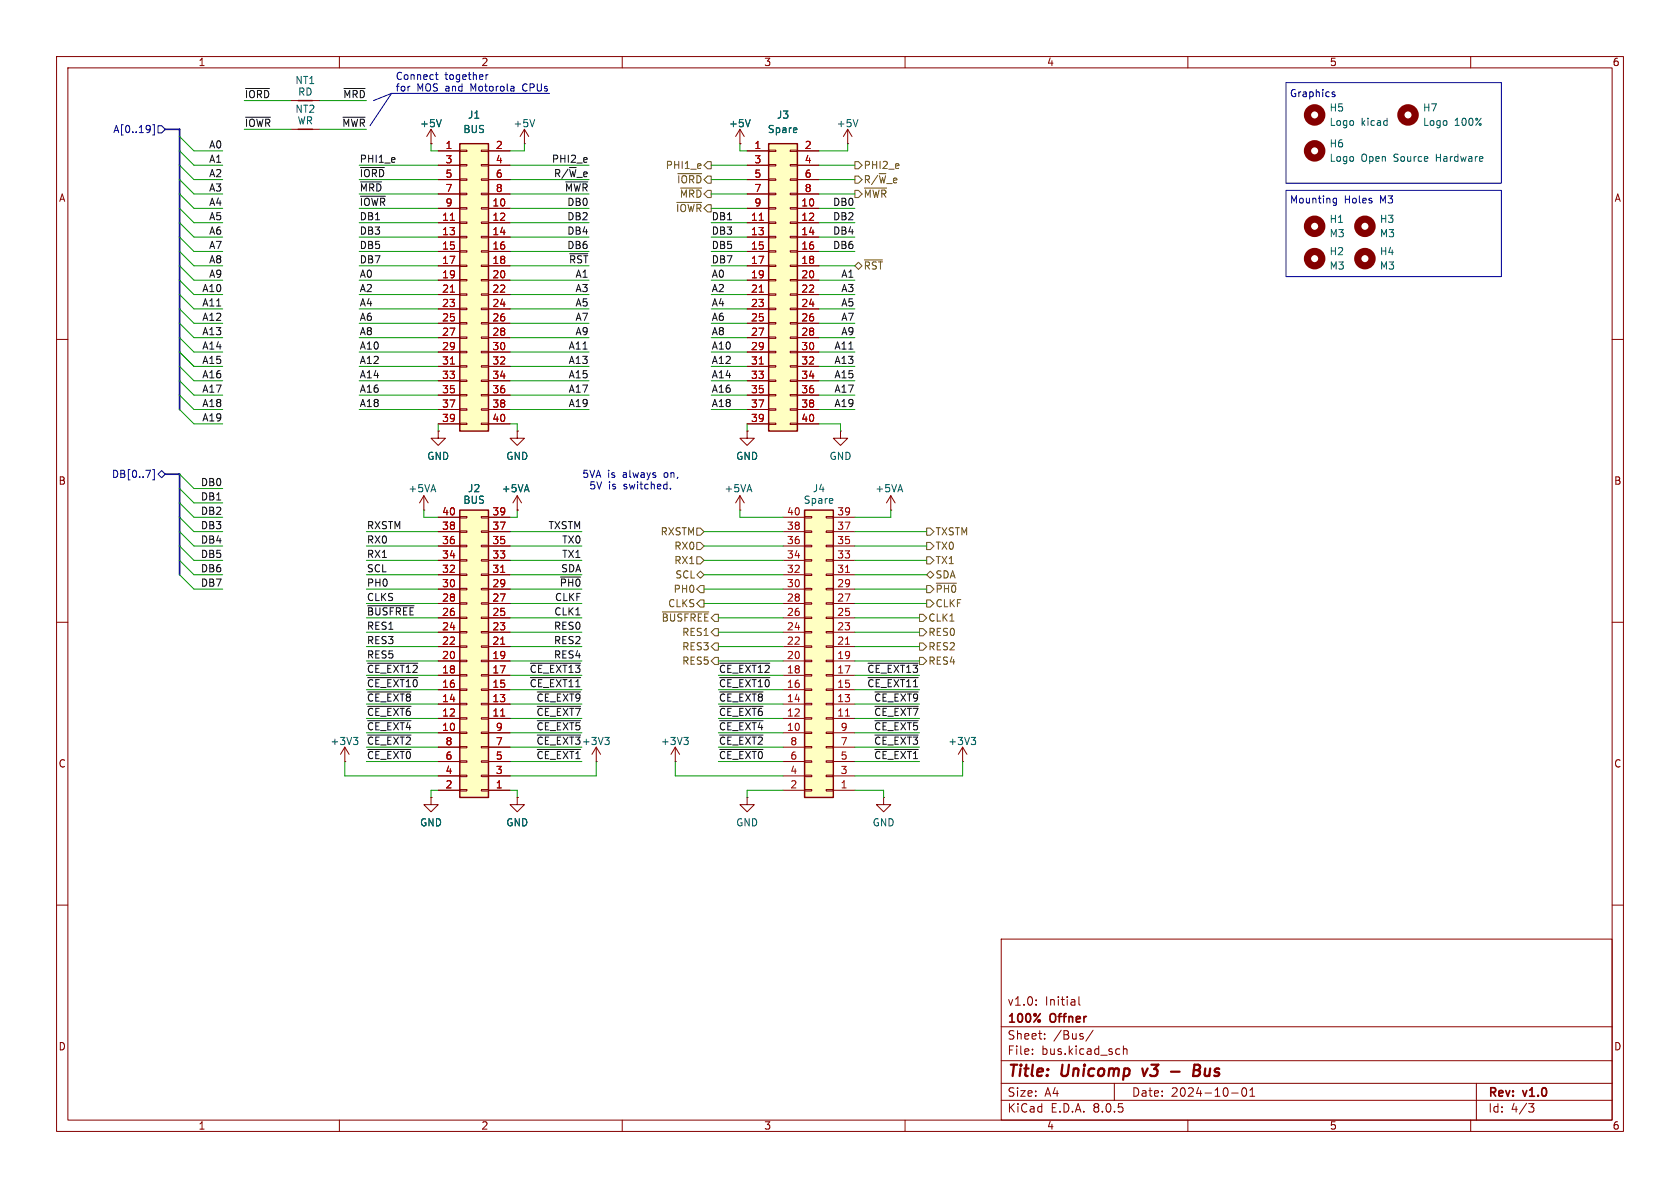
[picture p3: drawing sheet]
<svg xmlns="http://www.w3.org/2000/svg" width="297mm" height="210mm" viewBox="0 0 297 210" stroke-linecap="round" stroke-linejoin="round" font-family="sans-serif">
<g fill="none" stroke="#840000" stroke-width=".18">
<path d="M10 10h277v190h-277zM12 12h273v186h-273zM60 10v2M110 10v2M160 10v2M210 10v2M260 10v2M76.2 25.4h.1M76.2 22.9l-.8 1.2M76.2 22.9v2.5M76.2 22.9l.8 1.2M92.7 25.4h.1"/>
<path d="M92.7 22.9l.8 1.2M92.7 22.9v2.5M92.7 22.9l-.8 1.2M149.9 25.4h.1M149.9 22.9l.7 1.2M149.9 22.9v2.5M149.9 22.9l-.8 1.2M10 60h2M285 60h2M10 110h2M285 110h2M119.4 134.6h.1"/>
<path d="M119.4 132.1l-.8 1.3M119.4 132.1v2.5M119.4 132.1l.7 1.3M10 160h2M76.2 141v1.2h1.3l-1.3 1.3-1.3-1.3h1.3M76.2 141h.1M91.4 141v1.2h1.3l-1.3 1.3-1.2-1.3h1.2M91.4 141h.1M285 160h2M177 166h108v32h-108zM183.2 177.6v.1M183.2 176.8v.1"/>
<path d="M190.7 176.2v1.3l.3 .2M60 198v2M110 198v2M160 198v2M177 194.5h108M177 191.5h108M177 187.5h108M177 181.5h108M182.5 186.3v.1M182.5 185.5v.1M184.7 183.6v.1M184.7 182.8v.1"/>
<path d="M193.2 182.1l-1.2 2M197 191.5v3M197.8 185.4l.2 .1M198 186.3l-.2 .1M198.6 184.9v1.5M198.6 185.5l.2-.1 .4 .1v.9M210 198v2M217.7 193.2h1.2M219.7 192.4l.2-.1a.81 .81 0 0 1 .6 .6 .81 .81 0 0 1-.3 .8l-.2 .1a.81 .81 0 0 1-.3-1.4zM221 193.8h.8M221 192.7l.4-.4v1.5M260 198v2"/>
<path d="M261 191.5v6.5M270.2 195.1h1l-.5 .6 .4 .1 .1 .5-.3 .3h-.4"/>
</g>
<path d="M201.9 188.9l.4 1.3M207 189.4h1.5M211.1 189.2h.6M211.2 188.2h.6a.49 .49 0 0 1 .4 .5 .49 .49 0 0 1-.5 .5l.3 .1a.58 .58 0 0 1-.3 .9h-.8z" fill="none" stroke="#840000" stroke-width=".4"/>
<path d="M78 21.1l-.4 1.3M94.5 21.1l-.4 1.3M151.7 21.1l-.4 1.3M120.9 130.4h.8l-.4 .4M121.4 130.8l.3 .3v.3l-.3 .2" fill="none" stroke="#006464" stroke-width=".18"/>
<g fill="none" stroke="#840000" stroke-width="1.3">
<circle cx="232.4" cy="26.7" r="1.27"/>
<circle cx="232.4" cy="20.3" r="1.27"/>
<circle cx="248.9" cy="20.3" r="1.27"/>
<circle cx="232.4" cy="40" r="1.27"/>
<circle cx="232.4" cy="45.7" r="1.27"/>
<circle cx="241.3" cy="40" r="1.27"/>
<circle cx="241.3" cy="45.7" r="1.27"/>
</g>
<path d="M81.3 25.4h5.1v50.8h-5.1z" fill="#ffffc2"/>
<g fill="none" stroke="#840000" stroke-width=".18">
<path d="M77.5 26.7h3.8M77.5 36.8h3.8M77.5 39.4h3.8M77.5 29.2h3.8M77.5 31.8h3.8M77.5 34.3h3.8M81.3 39.2h1.2v.3h-1.2zM81.3 36.7h1.2v.3h-1.2zM81.3 34.2h1.2v.2h-1.2zM81.3 31.6h1.2v.3h-1.2zM81.3 29.1h1.2v.2h-1.2zM81.3 26.5h1.2v.3h-1.2z"/>
<path d="M85.1 39.2h1.3v.3h-1.3zM85.1 36.7h1.3v.3h-1.3zM85.1 34.2h1.3v.2h-1.3zM85.1 31.6h1.3v.3h-1.3zM85.1 29.1h1.3v.2h-1.3zM85.1 26.5h1.3v.3h-1.3zM86.4 26.7h3.8M86.4 36.8h3.8M86.4 39.4h3.8M86.4 29.2h3.8M86.4 31.8h3.8M86.4 34.3h3.8"/>
<path d="M77.5 41.9h3.8M77.5 44.5h3.8M77.5 47h3.8M77.5 49.5h3.8M77.5 52.1h3.8M77.5 54.6h3.8M77.5 57.2h3.8M77.5 59.7h3.8M81.3 59.6h1.2v.2h-1.2zM81.3 57h1.2v.3h-1.2zM81.3 54.5h1.2v.2h-1.2zM81.3 51.9h1.2v.3h-1.2z"/>
<path d="M81.3 49.4h1.2v.3h-1.2zM81.3 46.9h1.2v.2h-1.2zM81.3 44.3h1.2v.3h-1.2zM81.3 41.8h1.2v.2h-1.2zM85.1 59.6h1.3v.2h-1.3zM85.1 57h1.3v.3h-1.3zM85.1 54.5h1.3v.2h-1.3zM85.1 51.9h1.3v.3h-1.3zM85.1 49.4h1.3v.3h-1.3zM85.1 46.9h1.3v.2h-1.3zM85.1 44.3h1.3v.3h-1.3zM85.1 41.8h1.3v.2h-1.3z"/>
<path d="M86.4 41.9h3.8M86.4 44.5h3.8M86.4 47h3.8M86.4 49.5h3.8M86.4 52.1h3.8M86.4 54.6h3.8M86.4 57.2h3.8M86.4 59.7h3.8M77.5 62.2h3.8M77.5 64.8h3.8M77.5 67.3h3.8M77.5 69.9h3.8"/>
<path d="M77.5 72.4h3.8M77.5 74.9h3.8M81.3 74.8h1.2v.3h-1.2zM81.3 72.3h1.2v.2h-1.2zM81.3 69.7h1.2v.3h-1.2zM81.3 67.2h1.2v.2h-1.2zM81.3 64.6h1.2v.3h-1.2zM81.3 62.1h1.2v.3h-1.2zM85.1 74.8h1.3v.3h-1.3zM85.1 72.3h1.3v.2h-1.3zM85.1 69.7h1.3v.3h-1.3zM85.1 67.2h1.3v.2h-1.3z"/>
<path d="M85.1 64.6h1.3v.3h-1.3zM85.1 62.1h1.3v.3h-1.3zM86.4 62.2h3.8M86.4 64.8h3.8M86.4 67.3h3.8M86.4 69.9h3.8M86.4 72.4h3.8M86.4 74.9h3.8M130.8 90.2h.1M130.8 87.6l-.8 1.3M130.8 87.6v2.6M130.8 87.6l.8 1.3"/>
<path d="M105.4 134.6h.1M105.4 132.1l-.8 1.3M105.4 132.1v2.5M105.4 132.1l.8 1.3M132.1 141v1.2h1.2l-1.2 1.3-1.3-1.3h1.3M132.1 141h.1"/>
</g>
<path d="M81.3 25.4h5.1v50.8h-5.1z" fill="none" stroke="#840000" stroke-width=".25"/>
<path d="M79.6 39h.7M79.6 51.7h.7M79.6 64.4h.7" fill="none" stroke="#a90000" stroke-width=".18"/>
<path d="M106.9 130.4h.8l-.4 .4M107.5 130.8l.2 .3v.3l-.2 .2" fill="none" stroke="#006464" stroke-width=".18"/>
<path d="M142.2 90.2h5.1v50.8h-5.1z" fill="#ffffc2"/>
<g fill="none" stroke="#840000" stroke-width=".18">
<path d="M77.5 76.2v1.3h1.2l-1.2 1.2-1.3-1.2h1.3M77.5 76.2h.1M91.4 76.2v1.3h1.3l-1.3 1.2-1.2-1.2h1.2M91.4 76.2h.1M132.1 76.2v1.3h1.2l-1.2 1.2-1.3-1.2h1.3M132.1 76.2h.1M148.6 76.2v1.3h1.3l-1.3 1.2-1.3-1.2h1.3M148.6 76.2h.1M91.4 90.2h.1M91.4 87.6l-.7 1.3M91.4 87.6v2.6M91.4 87.6l.8 1.3"/>
<path d="M138.4 99.1h3.8M138.4 96.5h3.8M138.4 94h3.8M138.4 91.4h3.8M142.2 91.3h1.3v.3h-1.3zM142.2 93.9h1.3v.2h-1.3zM142.2 96.4h1.3v.2h-1.3zM142.2 98.9h1.3v.3h-1.3zM146 91.3h1.3v.3h-1.3zM146 93.9h1.3v.2h-1.3zM146 96.4h1.3v.2h-1.3zM146 98.9h1.3v.3h-1.3z"/>
<path d="M147.3 99.1h3.8M147.3 96.5h3.8M147.3 94h3.8M147.3 91.4h3.8M157.5 90.2h.1M157.5 87.6l-.8 1.3M157.5 87.6v2.6M157.5 87.6l.7 1.3M138.4 119.4h3.8M138.4 116.8h3.8M138.4 114.3h3.8M138.4 111.8h3.8"/>
<path d="M138.4 109.2h3.8M138.4 106.7h3.8M138.4 104.1h3.8M138.4 101.6h3.8M142.2 101.5h1.3v.2h-1.3zM142.2 104h1.3v.3h-1.3zM142.2 106.6h1.3v.2h-1.3zM142.2 109.1h1.3v.2h-1.3zM142.2 111.6h1.3v.3h-1.3zM142.2 114.2h1.3v.2h-1.3zM142.2 116.7h1.3v.3h-1.3zM142.2 119.3h1.3v.2h-1.3z"/>
<path d="M146 101.5h1.3v.2h-1.3zM146 104h1.3v.3h-1.3zM146 106.6h1.3v.2h-1.3zM146 109.1h1.3v.2h-1.3zM146 111.6h1.3v.3h-1.3zM146 114.2h1.3v.2h-1.3zM146 116.7h1.3v.3h-1.3zM146 119.3h1.3v.2h-1.3zM147.3 119.4h3.8M147.3 116.8h3.8M147.3 114.3h3.8M147.3 111.8h3.8"/>
<path d="M147.3 109.2h3.8M147.3 106.7h3.8M147.3 104.1h3.8M147.3 101.6h3.8M61 134.6h.1M61 132.1l-.8 1.3M61 132.1v2.5M61 132.1l.7 1.3M138.4 139.7h3.8M138.4 129.5h3.8M138.4 127h3.8M138.4 124.5h3.8"/>
<path d="M138.4 121.9h3.8M138.4 137.2h3.8M138.4 134.6h3.8M138.4 132.1h3.8M142.2 121.8h1.3v.2h-1.3zM142.2 124.3h1.3v.3h-1.3zM142.2 126.9h1.3v.2h-1.3zM142.2 129.4h1.3v.3h-1.3zM142.2 132h1.3v.2h-1.3zM142.2 134.5h1.3v.2h-1.3zM142.2 137h1.3v.3h-1.3zM142.2 139.6h1.3v.2h-1.3z"/>
<path d="M146 121.8h1.3v.2h-1.3zM146 124.3h1.3v.3h-1.3zM146 126.9h1.3v.2h-1.3zM146 129.4h1.3v.3h-1.3zM146 132h1.3v.2h-1.3zM146 134.5h1.3v.2h-1.3zM146 137h1.3v.3h-1.3zM146 139.6h1.3v.2h-1.3zM147.3 139.7h3.8M147.3 129.5h3.8M147.3 127h3.8M147.3 124.5h3.8"/>
<path d="M147.3 121.9h3.8M147.3 137.2h3.8M147.3 134.6h3.8M147.3 132.1h3.8M170.2 134.6h.1M170.2 132.1l-.8 1.3M170.2 132.1v2.5M170.2 132.1l.7 1.3M156.2 141v1.2h1.3l-1.3 1.3-1.3-1.3h1.3M156.2 141h.1"/>
</g>
<path d="M142.2 90.2h5.1v50.8h-5.1z" fill="none" stroke="#840000" stroke-width=".25"/>
<path d="M149.5 113.9h.7M149.5 101.2h.7M149.5 126.6h.7" fill="none" stroke="#a90000" stroke-width=".18"/>
<path d="M62.5 130.4h.8l-.5 .4M63 130.8l.3 .3v.3l-.3 .2M171.7 130.4h.8l-.4 .4M172.2 130.8l.3 .3v.3l-.3 .2" fill="none" stroke="#006464" stroke-width=".18"/>
<path d="M81.3 90.2h5.1v50.8h-5.1z" fill="#ffffc2"/>
<g fill="none" stroke="#840000" stroke-width=".18">
<path d="M130.8 25.4h.1M130.8 22.9l-.8 1.2M130.8 22.9v2.5M130.8 22.9l.8 1.2M74.9 90.2h.1M74.9 87.6l-.7 1.3M74.9 87.6v2.6M74.9 87.6l.8 1.3M77.5 99.1h3.8M77.5 96.5h3.8M77.5 94h3.8M77.5 91.4h3.8"/>
<path d="M81.3 91.3h1.2v.3h-1.2zM81.3 93.9h1.2v.2h-1.2zM81.3 96.4h1.2v.2h-1.2zM81.3 98.9h1.2v.3h-1.2zM85.1 91.3h1.3v.3h-1.3zM85.1 93.9h1.3v.2h-1.3zM85.1 96.4h1.3v.2h-1.3zM85.1 98.9h1.3v.3h-1.3zM86.4 99.1h3.8M86.4 96.5h3.8M86.4 94h3.8M86.4 91.4h3.8"/>
<path d="M77.5 119.4h3.8M77.5 116.8h3.8M77.5 114.3h3.8M77.5 111.8h3.8M77.5 109.2h3.8M77.5 106.7h3.8M77.5 104.1h3.8M77.5 101.6h3.8M81.3 101.5h1.2v.2h-1.2zM81.3 104h1.2v.3h-1.2zM81.3 106.6h1.2v.2h-1.2zM81.3 109.1h1.2v.2h-1.2z"/>
<path d="M81.3 111.6h1.2v.3h-1.2zM81.3 114.2h1.2v.2h-1.2zM81.3 116.7h1.2v.3h-1.2zM81.3 119.3h1.2v.2h-1.2zM85.1 101.5h1.3v.2h-1.3zM85.1 104h1.3v.3h-1.3zM85.1 106.6h1.3v.2h-1.3zM85.1 109.1h1.3v.2h-1.3zM85.1 111.6h1.3v.3h-1.3zM85.1 114.2h1.3v.2h-1.3zM85.1 116.7h1.3v.3h-1.3zM85.1 119.3h1.3v.2h-1.3z"/>
<path d="M86.4 119.4h3.8M86.4 116.8h3.8M86.4 114.3h3.8M86.4 111.8h3.8M86.4 109.2h3.8M86.4 106.7h3.8M86.4 104.1h3.8M86.4 101.6h3.8M77.5 139.7h3.8M77.5 129.5h3.8M77.5 127h3.8M77.5 124.5h3.8"/>
<path d="M77.5 121.9h3.8M77.5 137.2h3.8M77.5 134.6h3.8M77.5 132.1h3.8M81.3 121.8h1.2v.2h-1.2zM81.3 124.3h1.2v.3h-1.2zM81.3 126.9h1.2v.2h-1.2zM81.3 129.4h1.2v.3h-1.2zM81.3 132h1.2v.2h-1.2zM81.3 134.5h1.2v.2h-1.2zM81.3 137h1.2v.3h-1.2zM81.3 139.6h1.2v.2h-1.2z"/>
<path d="M85.1 121.8h1.3v.2h-1.3zM85.1 124.3h1.3v.3h-1.3zM85.1 126.9h1.3v.2h-1.3zM85.1 129.4h1.3v.3h-1.3zM85.1 132h1.3v.2h-1.3zM85.1 134.5h1.3v.2h-1.3zM85.1 137h1.3v.3h-1.3zM85.1 139.6h1.3v.2h-1.3zM86.4 139.7h3.8M86.4 129.5h3.8M86.4 127h3.8M86.4 124.5h3.8"/>
<path d="M86.4 121.9h3.8M86.4 137.2h3.8M86.4 134.6h3.8M86.4 132.1h3.8"/>
</g>
<path d="M81.3 90.2h5.1v50.8h-5.1z" fill="none" stroke="#840000" stroke-width=".25"/>
<path d="M88.5 113.9h.7M88.5 101.2h.7M88.5 126.6h.7" fill="none" stroke="#a90000" stroke-width=".18"/>
<path d="M132.6 21.1l-.4 1.3" fill="none" stroke="#006464" stroke-width=".18"/>
<path d="M135.9 25.4h5.1v50.8h-5.1z" fill="#ffffc2"/>
<g fill="none" stroke="#840000" stroke-width=".18">
<path d="M51.4 17.8h5.1M51.4 22.9h5.1M76.2 25.4h.1M77.5 26.7h3.8M77.5 36.8h3.8M77.5 39.4h3.8M77.5 29.2h3.8M77.5 31.8h3.8M77.5 34.3h3.8M86.4 26.7h3.8M86.4 36.8h3.8M86.4 39.4h3.8"/>
<path d="M86.4 29.2h3.8M86.4 31.8h3.8M86.4 34.3h3.8M130.8 25.4h.1M132.1 26.7h3.8M132.1 36.8h3.8M132.1 39.4h3.8M132.1 29.2h3.8M132.1 31.8h3.8M132.1 34.3h3.8M135.9 39.2h1.3v.3h-1.3zM135.9 36.7h1.3v.3h-1.3z"/>
<path d="M135.9 34.2h1.3v.2h-1.3zM135.9 31.6h1.3v.3h-1.3zM135.9 29.1h1.3v.2h-1.3zM135.9 26.5h1.3v.3h-1.3zM139.7 39.2h1.3v.3h-1.3zM139.7 36.7h1.3v.3h-1.3zM139.7 34.2h1.3v.2h-1.3zM139.7 31.6h1.3v.3h-1.3zM139.7 29.1h1.3v.2h-1.3zM139.7 26.5h1.3v.3h-1.3zM141 26.7h3.8M141 36.8h3.8"/>
<path d="M141 39.4h3.8M141 29.2h3.8M141 31.8h3.8M141 34.3h3.8M77.5 41.9h3.8M77.5 44.5h3.8M77.5 47h3.8M77.5 49.5h3.8M77.5 52.1h3.8M77.5 54.6h3.8M77.5 57.2h3.8M77.5 59.7h3.8"/>
<path d="M86.4 41.9h3.8M86.4 44.5h3.8M86.4 47h3.8M86.4 49.5h3.8M86.4 52.1h3.8M86.4 54.6h3.8M86.4 57.2h3.8M86.4 59.7h3.8M132.1 41.9h3.8M132.1 44.5h3.8M132.1 47h3.8M132.1 49.5h3.8"/>
<path d="M132.1 52.1h3.8M132.1 54.6h3.8M132.1 57.2h3.8M132.1 59.7h3.8M135.9 59.6h1.3v.2h-1.3zM135.9 57h1.3v.3h-1.3zM135.9 54.5h1.3v.2h-1.3zM135.9 51.9h1.3v.3h-1.3zM135.9 49.4h1.3v.3h-1.3zM135.9 46.9h1.3v.2h-1.3zM135.9 44.3h1.3v.3h-1.3zM135.9 41.8h1.3v.2h-1.3z"/>
<path d="M139.7 59.6h1.3v.2h-1.3zM139.7 57h1.3v.3h-1.3zM139.7 54.5h1.3v.2h-1.3zM139.7 51.9h1.3v.3h-1.3zM139.7 49.4h1.3v.3h-1.3zM139.7 46.9h1.3v.2h-1.3zM139.7 44.3h1.3v.3h-1.3zM139.7 41.8h1.3v.2h-1.3zM141 41.9h3.8M141 44.5h3.8M141 47h3.8M141 49.5h3.8"/>
<path d="M141 52.1h3.8M141 54.6h3.8M141 57.2h3.8M141 59.7h3.8M77.5 76.2h.1M77.5 62.2h3.8M77.5 64.8h3.8M77.5 67.3h3.8M77.5 69.9h3.8M77.5 72.4h3.8M77.5 74.9h3.8M86.4 62.2h3.8"/>
<path d="M86.4 64.8h3.8M86.4 67.3h3.8M86.4 69.9h3.8M86.4 72.4h3.8M86.4 74.9h3.8M91.4 76.2h.1M132.1 76.2h.1M132.1 62.2h3.8M132.1 64.8h3.8M132.1 67.3h3.8M132.1 69.9h3.8M132.1 72.4h3.8"/>
<path d="M132.1 74.9h3.8M135.9 74.8h1.3v.3h-1.3zM135.9 72.3h1.3v.2h-1.3zM135.9 69.7h1.3v.3h-1.3zM135.9 67.2h1.3v.2h-1.3zM135.9 64.6h1.3v.3h-1.3zM135.9 62.1h1.3v.3h-1.3zM139.7 74.8h1.3v.3h-1.3zM139.7 72.3h1.3v.2h-1.3zM139.7 69.7h1.3v.3h-1.3zM139.7 67.2h1.3v.2h-1.3zM139.7 64.6h1.3v.3h-1.3z"/>
<path d="M139.7 62.1h1.3v.3h-1.3zM141 62.2h3.8M141 64.8h3.8M141 67.3h3.8M141 69.9h3.8M141 72.4h3.8M141 74.9h3.8M77.5 99.1h3.8M77.5 96.5h3.8M77.5 94h3.8M77.5 91.4h3.8M86.4 99.1h3.8"/>
<path d="M86.4 96.5h3.8M86.4 94h3.8M86.4 91.4h3.8M91.4 90.2h.1M77.5 119.4h3.8M77.5 116.8h3.8M77.5 114.3h3.8M77.5 111.8h3.8M77.5 109.2h3.8M77.5 106.7h3.8M77.5 104.1h3.8M77.5 101.6h3.8"/>
<path d="M86.4 119.4h3.8M86.4 116.8h3.8M86.4 114.3h3.8M86.4 111.8h3.8M86.4 109.2h3.8M86.4 106.7h3.8M86.4 104.1h3.8M86.4 101.6h3.8M77.5 139.7h3.8M77.5 129.5h3.8M77.5 127h3.8M77.5 124.5h3.8"/>
<path d="M77.5 121.9h3.8M77.5 137.2h3.8M77.5 134.6h3.8M77.5 132.1h3.8M86.4 139.7h3.8M86.4 129.5h3.8M86.4 127h3.8M86.4 124.5h3.8M86.4 121.9h3.8M86.4 137.2h3.8M86.4 134.6h3.8M86.4 132.1h3.8"/>
<path d="M76.2 141h.1M91.4 141h.1"/>
</g>
<path d="M52.7 17.8h2.5M52.7 22.9h2.5M135.9 25.4h5.1v50.8h-5.1z" fill="none" stroke="#840000" stroke-width=".25"/>
<path d="M79.6 39h.7M134.2 39h.8M79.6 51.7h.7M134.2 51.7h.8M79.6 64.4h.7M134.2 64.4h.8M88.5 113.9h.7M88.5 101.2h.7M88.5 126.6h.7" fill="none" stroke="#a90000" stroke-width=".18"/>
<g fill="none" stroke="#725600" stroke-width=".18">
<path d="M119.6 35.8h4.4M119.8 30.7h4.2M120.3 33.2h3.7M125.1 28.6h.6v1.2h-.6l-.6-.6zM151.1 31.1h.7l.6 .7-.6 .6h-.7zM151.1 28.6h.7l.6 .6-.6 .6h-.7zM151.1 33.7h.7l.6 .6-.6 .6h-.7zM152.8 33.2h3.9M151.1 47l.7-.6 .6 .6-.6 .6zM152.8 45.9h3.2M123.2 95.9h.6l.7 .6-.7 .7h-.6zM123.2 98.4h.6l.7 .7-.7 .6h-.6z"/>
<path d="M123.2 93.3h.6l.7 .7-.7 .6h-.6zM163.8 98.4h.7l.6 .7-.6 .6h-.7zM163.8 93.3h.7l.6 .7-.6 .6h-.7zM163.8 95.9h.7l.6 .6-.6 .7h-.7zM117.1 108.2h8.2M123.8 101l.7 .6-.7 .6-.6-.6zM123.8 103.5h.7v1.3h-.7l-.6-.7zM123.8 106h.7v1.3h-.7l-.6-.6zM126.4 116.2h.6v1.3h-.6l-.7-.7zM126.4 113.7h.6v1.2h-.6l-.7-.6zM126.4 111.1h.6v1.3h-.6l-.7-.6zM162.6 111.1h.6l.6 .7-.6 .6h-.6z"/>
<path d="M162.6 108.6h.6l.6 .6-.6 .7h-.6zM162.6 113.7h.6l.6 .6-.6 .6h-.6zM162.6 116.2h.6l.6 .6-.6 .7h-.6zM163.8 101.6l.7-.6 .6 .6-.6 .6zM163.8 106h.7l.6 .7-.6 .6h-.7zM163.8 103.5h.7l.6 .6-.6 .7h-.7zM165.5 103.1h3.6"/>
</g>
<path d="M26.5 22.3v.8M26.6 22.7l-.1 .1M27 22h.3v1.9h-.3M27.9 22.2h.7l.6 .7-.6 .6h-.7zM25.8 83.1h.8l-.5 1.3M27 83h.3v1.8h-.3M27.9 83.8l.7-.6 .6 .6-.6 .7z" fill="none" stroke="#000084" stroke-width=".18"/>
<g fill="none" stroke="#0f0f0f" stroke-width=".18">
<path d="M43.4 15.6h4.2M60.8 15.6h3.7M43.4 20.7h4.4M60.6 20.7h3.9M63.7 32.2h3.8M63.7 29.6h4.2M63.7 34.7h4.4M100 32.2h3.9M100.7 44.9h3.2M65 117.2h8.9M65 119.8h8.9M65 107.1h8.2"/>
<path d="M93.8 117.2h8.8M93.8 119.8h8.8M99.1 102h3.5M127.2 117.2h8.9M127.2 119.8h8.9M153.5 117.2h8.8M153.5 119.8h8.8M65 124.9h7.7M65 127.4h7.7M65 132.5h7.7M65 129.9h7.7M65 122.3h7.7"/>
<path d="M95 124.9h7.6M95 127.4h7.6M95 132.5h7.6M95 129.9h7.6M95 122.3h7.6M127.2 124.9h7.7M127.2 127.4h7.7M127.2 132.5h7.7M127.2 129.9h7.7M127.2 122.3h7.7M154.7 124.9h7.6M154.7 127.4h7.6"/>
<path d="M154.7 132.5h7.6M154.7 129.9h7.6M154.7 122.3h7.6"/>
</g>
<g fill="none" stroke="#0000c2" stroke-width=".18">
<path d="M69.2 16.5l-3.2 1.3M69.2 16.5l-3.8 5.7M69.2 16.5h28M77 13.2h.4M77.1 12.8v1.1l.3 .2M85.9 13.2v.9M86.3 13.2l-.4 .2M227.3 14.6h38.1v17.8h-38.1zM235.5 16.6l.5 .1v.2l-.2 .2-.3-.1M235.5 16.3h.5M227.3 33.7h38.1v15.2h-38.1zM235.7 35.8l.2 .1 .4-.1"/>
<path d="M236.3 35v1.1l-.3 .2h-.3M236.3 35.1l-.4-.1-.2 .2M118.5 86.3v.1"/>
</g>
<path d="M29.2 22.9h2.5v49.5M29.2 83.8h2.5v17.8" fill="none" stroke="#000084" stroke-width=".3"/>
<g fill="none" stroke="#009600" stroke-width=".18">
<path d="M43.2 17.8h8.2M56.5 17.8h8.3M31.7 24.1l2.6 2.6h5.1M31.7 31.8l2.6 2.5h5.1M31.7 29.2l2.6 2.6h5.1M31.7 26.7l2.6 2.5h5.1M31.7 39.4l2.6 2.5h5.1M31.7 36.8l2.6 2.6h5.1M31.7 34.3l2.6 2.5h5.1M43.2 22.9h8.2M56.5 22.9h8.3M63.5 34.3h14"/>
<path d="M63.5 31.8h14M63.5 29.2h14M63.5 39.4h14M63.5 36.8h14M76.2 25.4v1.3h1.3M90.2 34.3h13.9M90.2 31.8h13.9M90.2 29.2h13.9M90.2 39.4h13.9M90.2 36.8h13.9M92.7 25.4v1.3h-2.5M125.7 34.3h6.4"/>
<path d="M125.7 31.8h6.4M125.7 29.2h6.4M125.7 39.4h6.4M125.7 36.8h6.4M130.8 25.4v1.3h1.3M144.8 34.3h6.3M144.8 31.8h6.3M144.8 29.2h6.3M144.8 39.4h6.3M144.8 36.8h6.3M149.9 25.4v1.3h-5.1M31.7 47l2.6 2.5h5.1"/>
<path d="M31.7 52.1l2.6 2.5h5.1M31.7 54.6l2.6 2.6h5.1M31.7 59.7l2.6 2.5h5.1M31.7 57.2l2.6 2.5h5.1M31.7 41.9l2.6 2.6h5.1M31.7 44.5l2.6 2.5h5.1M31.7 49.5l2.6 2.6h5.1M63.5 49.5h14M63.5 54.6h14M63.5 57.2h14M63.5 59.7h14M63.5 44.5h14"/>
<path d="M63.5 41.9h14M63.5 47h14M63.5 52.1h14M90.2 49.5h13.9M90.2 54.6h13.9M90.2 57.2h13.9M90.2 59.7h13.9M90.2 44.5h13.9M90.2 41.9h13.9M90.2 47h13.9M90.2 52.1h13.9M125.7 49.5h6.4"/>
<path d="M125.7 54.6h6.4M125.7 57.2h6.4M125.7 59.7h6.4M125.7 44.5h6.4M125.7 41.9h6.4M125.7 47h6.4M125.7 52.1h6.4M144.8 49.5h6.3M144.8 54.6h6.3M144.8 57.2h6.3M144.8 59.7h6.3M144.8 44.5h6.3"/>
<path d="M144.8 41.9h6.3M144.8 47h6.3M144.8 52.1h6.3M31.7 69.9l2.6 2.5h5.1M31.7 67.3l2.6 2.6h5.1M31.7 64.8l2.6 2.5h5.1M31.7 62.2l2.6 2.6h5.1M31.7 72.4l2.6 2.5h5.1M63.5 72.4h14M63.5 69.9h14M63.5 67.3h14M63.5 64.8h14"/>
<path d="M63.5 62.2h14M77.5 74.9v1.3M90.2 72.4h13.9M90.2 69.9h13.9M90.2 67.3h13.9M90.2 64.8h13.9M90.2 74.9h1.2v1.3M90.2 62.2h13.9M125.7 72.4h6.4M125.7 69.9h6.4M125.7 67.3h6.4M125.7 64.8h6.4"/>
<path d="M125.7 62.2h6.4M132.1 74.9v1.3M144.8 72.4h6.3M144.8 69.9h6.3M144.8 67.3h6.3M144.8 64.8h6.3M144.8 74.9h3.8v1.3M144.8 62.2h6.3M31.7 99.1l2.6 2.5h5.1M31.7 94l2.6 2.5h5.1M31.7 88.9l2.6 2.5h5.1M31.7 96.5l2.6 2.6h5.1"/>
<path d="M31.7 91.4l2.6 2.6h5.1M31.7 86.4l2.6 2.5h5.1M31.7 83.8l2.6 2.6h5.1M64.8 96.5h12.7M64.8 99.1h12.7M64.8 94h12.7M74.9 90.2v1.2h2.6M90.2 96.5h12.7M90.2 99.1h12.7M90.2 94h12.7M91.4 90.2v1.2h-1.2M124.5 96.5h13.9"/>
<path d="M124.5 99.1h13.9M124.5 94h13.9M130.8 90.2v1.2h7.6M151.1 96.5h12.7M151.1 99.1h12.7M151.1 94h12.7M157.5 90.2v1.2h-6.4M31.7 101.6l2.6 2.5h5.1M64.8 101.6h12.7M64.8 111.8h12.7M64.8 106.7h12.7M64.8 109.2h12.7"/>
<path d="M64.8 104.1h12.7M64.8 119.4h12.7M64.8 114.3h12.7M64.8 116.8h12.7M90.2 101.6h12.7M90.2 111.8h12.7M90.2 106.7h12.7M90.2 109.2h12.7M90.2 104.1h12.7M90.2 119.4h12.7M90.2 114.3h12.7M90.2 116.8h12.7"/>
<path d="M124.5 101.6h13.9M124.5 106.7h13.9M124.5 104.1h13.9M127 111.8h11.4M127 109.2h11.4M127 119.4h11.4M127 114.3h11.4M127 116.8h11.4M151.1 101.6h12.7M151.1 111.8h11.5M151.1 106.7h12.7M151.1 109.2h11.5"/>
<path d="M151.1 104.1h12.7M151.1 119.4h11.5M151.1 114.3h11.5M151.1 116.8h11.5M61 134.6v2.6h16.5M64.8 132.1h12.7M64.8 129.5h12.7M64.8 127h12.7M64.8 121.9h12.7M64.8 124.5h12.7M64.8 134.6h12.7M77.5 139.7h-1.3v1.3"/>
<path d="M90.2 132.1h12.7M90.2 129.5h12.7M90.2 139.7h1.2v1.3M90.2 127h12.7M90.2 121.9h12.7M90.2 124.5h12.7M90.2 134.6h12.7M105.4 134.6v2.6h-15.2M119.4 134.6v2.6h19M127 132.1h11.4M127 129.5h11.4M127 127h11.4"/>
<path d="M127 121.9h11.4M127 124.5h11.4M127 134.6h11.4M138.4 139.7h-6.3v1.3M151.1 132.1h11.5M151.1 129.5h11.5M151.1 139.7h5.1v1.3M151.1 127h11.5M151.1 121.9h11.5M151.1 124.5h11.5M151.1 134.6h11.5M170.2 134.6v2.6h-19.1"/>
</g>
<path d="M78 21.1l-.4 1.3M132.6 21.1l-.4 1.3" fill="none" stroke="#006464" stroke-width=".18"/>
<g font-size="2.8" fill="#840000">
<text x="178" y="190.9">Title:</text>
<text x="187.7" y="190.9">Unicomp</text>
<text x="202.8" y="190.9">v3</text>
<text x="213.4" y="190.9">Bus</text>
</g>
<g font-size="2.1" fill="#840000">
<text x="178" y="178">v1.0:</text>
<text x="184.7" y="178">Initial</text>
<text x="178" y="184">Sheet:</text>
<text x="178" y="181.2">100%</text>
<text x="185.7" y="181.2">Offner</text>
<text x="186.2" y="184">/Bus/</text>
<text x="178" y="186.7">File:</text>
<text x="184.1" y="186.7">bus.kicad_sch</text>
<text x="178" y="196.9">KiCad</text>
<text x="178" y="194.1">Size:</text>
<text x="184.7" y="194.1">A4</text>
<text x="185.7" y="196.9">E.D.A.</text>
<text x="193.3" y="196.9">8.0.5</text>
<text x="200" y="194.1">Date:</text>
<text x="207" y="194.1">2024-10-01</text>
<text x="263" y="194.3">Rev:</text>
<text x="263" y="196.9">Id:</text>
<text x="267.1" y="196.9">4/3</text>
<text x="269.4" y="194.3">v1.0</text>
</g>
<g font-size="1.8" fill="#840000">
<text x="35" y="11.9">1</text>
<text x="85" y="11.9">2</text>
<text x="135" y="11.9">3</text>
<text x="185" y="11.9">4</text>
<text x="235" y="11.9">5</text>
<text x="285" y="11.9">6</text>
<text x="10.3" y="35.9">A</text>
<text x="285.3" y="35.9">A</text>
<text x="10.3" y="85.9">B</text>
<text x="285.3" y="85.9">B</text>
<text x="10.3" y="135.9">C</text>
<text x="285.3" y="135.9">C</text>
<text x="10.3" y="185.9">D</text>
<text x="285.3" y="185.9">D</text>
<text x="35" y="199.9">1</text>
<text x="85" y="199.9">2</text>
<text x="135" y="199.9">3</text>
<text x="185" y="199.9">4</text>
<text x="235" y="199.9">5</text>
<text x="285" y="199.9">6</text>
</g>
<g font-size="1.8" fill="#0f0f0f">
<text x="43.2" y="17.4">~{IORD}</text>
<text x="60.6" y="17.4">~{MRD}</text>
<text x="43.2" y="22.5">~{IOWR}</text>
<text x="60.4" y="22.5">~{MWR}</text>
<text x="36.9" y="26.3">A0</text>
<text x="36.9" y="28.9">A1</text>
<text x="63.5" y="28.9">PHI1_e</text>
<text x="97.5" y="28.9">PHI2_e</text>
<text x="36.9" y="31.4">A2</text>
<text x="36.9" y="33.9">A3</text>
<text x="63.5" y="31.4">~{IORD}</text>
<text x="63.5" y="33.9">~{MRD}</text>
<text x="97.8" y="31.4">R/~{W}_e</text>
<text x="99.8" y="33.9">~{MWR}</text>
<text x="36.9" y="36.5">A4</text>
<text x="36.9" y="41.6">A6</text>
<text x="36.9" y="39">A5</text>
<text x="63.5" y="41.6">DB3</text>
<text x="63.5" y="39">DB1</text>
<text x="63.5" y="36.5">~{IOWR}</text>
<text x="100.2" y="39">DB2</text>
<text x="100.2" y="36.5">DB0</text>
<text x="100.2" y="41.6">DB4</text>
<text x="125.7" y="41.6">DB3</text>
<text x="125.7" y="39">DB1</text>
<text x="147.2" y="39">DB2</text>
<text x="147.2" y="36.5">DB0</text>
<text x="147.2" y="41.6">DB4</text>
<text x="36.9" y="46.6">A8</text>
<text x="36.9" y="44.1">A7</text>
<text x="63.5" y="46.6">DB7</text>
<text x="63.5" y="44.1">DB5</text>
<text x="100.2" y="44.1">DB6</text>
<text x="100.5" y="46.6">~{RST}</text>
<text x="125.7" y="46.6">DB7</text>
<text x="125.7" y="44.1">DB5</text>
<text x="147.2" y="44.1">DB6</text>
<text x="35.7" y="51.7">A10</text>
<text x="36.9" y="49.2">A9</text>
<text x="63.5" y="51.7">A2</text>
<text x="63.5" y="49.2">A0</text>
<text x="101.6" y="51.7">A3</text>
<text x="101.6" y="49.2">A1</text>
<text x="125.7" y="51.7">A2</text>
<text x="125.7" y="49.2">A0</text>
<text x="148.6" y="49.2">A1</text>
<text x="148.6" y="51.7">A3</text>
<text x="35.7" y="59.3">A13</text>
<text x="35.7" y="56.8">A12</text>
<text x="35.7" y="54.3">A11</text>
<text x="63.5" y="56.8">A6</text>
<text x="63.5" y="59.3">A8</text>
<text x="63.5" y="54.3">A4</text>
<text x="101.6" y="59.3">A9</text>
<text x="101.6" y="56.8">A7</text>
<text x="101.6" y="54.3">A5</text>
<text x="125.7" y="54.3">A4</text>
<text x="125.7" y="56.8">A6</text>
<text x="125.7" y="59.3">A8</text>
<text x="148.6" y="59.3">A9</text>
<text x="148.6" y="56.8">A7</text>
<text x="148.6" y="54.3">A5</text>
<text x="35.7" y="61.9">A14</text>
<text x="35.7" y="64.4">A15</text>
<text x="63.5" y="64.4">A12</text>
<text x="63.5" y="61.9">A10</text>
<text x="100.4" y="61.9">A11</text>
<text x="100.4" y="64.4">A13</text>
<text x="125.7" y="61.9">A10</text>
<text x="125.7" y="64.4">A12</text>
<text x="147.4" y="64.4">A13</text>
<text x="147.4" y="61.9">A11</text>
<text x="35.7" y="67">A16</text>
<text x="35.7" y="69.5">A17</text>
<text x="63.5" y="69.5">A16</text>
<text x="63.5" y="67">A14</text>
<text x="100.4" y="69.5">A17</text>
<text x="100.4" y="67">A15</text>
<text x="125.7" y="69.5">A16</text>
<text x="125.7" y="67">A14</text>
<text x="147.4" y="69.5">A17</text>
<text x="147.4" y="67">A15</text>
<text x="35.7" y="72">A18</text>
<text x="35.7" y="74.6">A19</text>
<text x="63.5" y="72">A18</text>
<text x="100.4" y="72">A19</text>
<text x="125.7" y="72">A18</text>
<text x="147.4" y="72">A19</text>
<text x="35.4" y="86">DB0</text>
<text x="35.4" y="88.6">DB1</text>
<text x="35.4" y="93.6">DB3</text>
<text x="35.4" y="91.1">DB2</text>
<text x="64.8" y="93.6">RXSTM</text>
<text x="96.9" y="93.6">TXSTM</text>
<text x="35.4" y="96.2">DB4</text>
<text x="35.4" y="98.7">DB5</text>
<text x="35.4" y="101.3">DB6</text>
<text x="64.8" y="98.7">RX1</text>
<text x="64.8" y="101.3">SCL</text>
<text x="64.8" y="96.2">RX0</text>
<text x="99.1" y="101.3">SDA</text>
<text x="99.3" y="98.7">TX1</text>
<text x="99.3" y="96.2">TX0</text>
<text x="35.4" y="103.8">DB7</text>
<text x="64.8" y="103.8">PH0</text>
<text x="64.8" y="106.3">CLKS</text>
<text x="98" y="106.3">CLKF</text>
<text x="98.9" y="103.8">~{PH0}</text>
<text x="64.8" y="111.4">RES1</text>
<text x="64.8" y="108.9">~{BUSFREE}</text>
<text x="64.8" y="114">RES3</text>
<text x="97.8" y="114">RES2</text>
<text x="97.8" y="111.4">RES0</text>
<text x="97.9" y="108.9">CLK1</text>
<text x="64.8" y="116.5">RES5</text>
<text x="64.8" y="119">~{CE_EXT12}</text>
<text x="93.5" y="119">~{CE_EXT13}</text>
<text x="97.8" y="116.5">RES4</text>
<text x="127" y="119">~{CE_EXT12} 18</text>
<text x="153.2" y="119">~{CE_EXT13}</text>
<text x="64.8" y="124.1">~{CE_EXT8}</text>
<text x="64.8" y="121.6">~{CE_EXT10}</text>
<text x="93.5" y="121.6">~{CE_EXT11}</text>
<text x="94.7" y="124.1">~{CE_EXT9}</text>
<text x="127" y="124.1">~{CE_EXT8}</text>
<text x="127" y="121.6">~{CE_EXT10} 16</text>
<text x="153.2" y="121.6">~{CE_EXT11}</text>
<text x="154.4" y="124.1">~{CE_EXT9}</text>
<text x="64.8" y="126.7">~{CE_EXT6}</text>
<text x="64.8" y="129.2">~{CE_EXT4}</text>
<text x="64.8" y="131.7">~{CE_EXT2}</text>
<text x="94.7" y="129.2">~{CE_EXT5}</text>
<text x="94.7" y="126.7">~{CE_EXT7}</text>
<text x="94.7" y="131.7">~{CE_EXT3}</text>
<text x="102.8" y="131.9">+3V3</text>
<text x="127" y="126.7">~{CE_EXT6}</text>
<text x="127" y="131.7">~{CE_EXT2}</text>
<text x="127" y="129.2">~{CE_EXT4}</text>
<text x="154.4" y="129.2">~{CE_EXT5}</text>
<text x="154.4" y="131.7">~{CE_EXT3}</text>
<text x="154.4" y="126.7">~{CE_EXT7}</text>
<text x="64.8" y="134.3">~{CE_EXT0}</text>
<text x="94.7" y="134.3">~{CE_EXT1}</text>
<text x="127" y="134.3">~{CE_EXT0}</text>
<text x="154.4" y="134.3">~{CE_EXT1}</text>
</g>
<g font-size="1.8" fill="#006464">
<text x="52.1" y="15.1">NT1</text>
<text x="52.6" y="17.1">RD</text>
<text x="52.1" y="20.1">NT2</text>
<text x="52.5" y="22.2">WR</text>
<text x="74.2" y="22.7">+5V</text>
<text x="81.8" y="23.7">BUS</text>
<text x="82.6" y="21.2">J1</text>
<text x="90.7" y="22.7">+5V</text>
<text x="128.8" y="22.7">+5V</text>
<text x="135.6" y="23.7">Spare</text>
<text x="137.2" y="21.2">J3</text>
<text x="147.8" y="22.7">+5V</text>
<text x="235" y="19.9">H5</text>
<text x="235" y="22.5">Logo</text>
<text x="240.6" y="22.5">kicad</text>
<text x="251.5" y="19.9">H7</text>
<text x="251.5" y="22.5">Logo</text>
<text x="257.1" y="22.5">100%</text>
<text x="235" y="28.8">Logo</text>
<text x="235" y="26.3">H6</text>
<text x="240.6" y="28.8">Open</text>
<text x="246.5" y="28.8">Source</text>
<text x="254.1" y="28.8">Hardware</text>
<text x="235" y="39.6">H1</text>
<text x="243.8" y="39.6">H3</text>
<text x="235" y="42.1">M3</text>
<text x="235" y="47.9">M3</text>
<text x="235" y="45.3">H2</text>
<text x="243.8" y="47.9">M3</text>
<text x="243.8" y="42.1">M3</text>
<text x="243.8" y="45.3">H4</text>
<text x="75.4" y="81.5">GND</text>
<text x="89.4" y="81.5">GND</text>
<text x="130" y="81.5">GND</text>
<text x="146.6" y="81.5">GND</text>
<text x="72.1" y="87.2">+5VA</text>
<text x="81.8" y="89.3">BUS</text>
<text x="82.6" y="87.2">J2</text>
<text x="88.6" y="87.2">+5VA</text>
<text x="128" y="87.2">+5VA</text>
<text x="142" y="89.3">Spare</text>
<text x="143.6" y="87.2">J4</text>
<text x="154.6" y="87.2">+5VA</text>
<text x="58.3" y="131.9">+3V3</text>
<text x="116.7" y="131.9">+3V3</text>
<text x="167.5" y="131.9">+3V3</text>
<text x="74.2" y="146.3">GND</text>
<text x="89.4" y="146.3">GND</text>
<text x="130" y="146.3">GND</text>
<text x="154.2" y="146.3">GND</text>
</g>
<g font-size="1.8" fill="#0000c2">
<text x="69.8" y="14.2">Connect</text>
<text x="69.8" y="16.3">for</text>
<text x="73.7" y="16.3">MOS and</text>
<text x="78.6" y="14.2">together</text>
<text x="83.5" y="16.3">Motorola</text>
<text x="92.9" y="16.3">CPUs</text>
<text x="227.9" y="17.4">Graphics</text>
<text x="227.9" y="36.2">Mounting</text>
<text x="237.6" y="36.2">Holes</text>
<text x="244.1" y="36.2">M3</text>
<text x="102.8" y="84.7">5VA is</text>
<text x="104.1" y="86.7">5V</text>
<text x="107.6" y="86.7">is</text>
<text x="110.2" y="84.7">always</text>
<text x="110.4" y="86.7">switched.</text>
<text x="117.7" y="84.7">on,</text>
</g>
<g font-size="1.8" fill="#000084">
<text x="19.9" y="23.7">A[0..19]</text>
<text x="19.7" y="84.7">DB[0..7]</text>
</g>
<g font-size="1.8" fill="#a90000">
<text x="78.7" y="26.4">1</text>
<text x="78.7" y="29">3</text>
<text x="87.6" y="26.4">2</text>
<text x="87.6" y="29">4</text>
<text x="133.3" y="26.4">1</text>
<text x="133.3" y="29">3</text>
<text x="142.2" y="26.4">2</text>
<text x="142.2" y="29">4</text>
<text x="78.7" y="31.5">5</text>
<text x="78.7" y="34">7</text>
<text x="87.6" y="31.5">6</text>
<text x="87.6" y="34">8</text>
<text x="133.3" y="31.5">5</text>
<text x="133.3" y="34">7</text>
<text x="142.2" y="31.5">6</text>
<text x="142.2" y="34">8</text>
<text x="78.1" y="39.1">11</text>
<text x="78.1" y="41.7">13</text>
<text x="78.7" y="36.6">9</text>
<text x="87" y="36.6">10</text>
<text x="87" y="39.1">12</text>
<text x="87" y="41.7">14</text>
<text x="132.7" y="39.1">11</text>
<text x="132.7" y="41.7">13</text>
<text x="133.3" y="36.6">9</text>
<text x="141.6" y="36.6">10</text>
<text x="141.6" y="39.1">12</text>
<text x="141.6" y="41.7">14</text>
<text x="78.1" y="44.2">15</text>
<text x="78.1" y="46.7">17</text>
<text x="87" y="44.2">16</text>
<text x="87" y="46.7">18</text>
<text x="132.7" y="44.2">15</text>
<text x="132.7" y="46.7">17</text>
<text x="141.6" y="44.2">16</text>
<text x="141.6" y="46.7">18</text>
<text x="78.1" y="49.3">19</text>
<text x="78.1" y="51.8">21</text>
<text x="87" y="49.3">20</text>
<text x="87" y="51.8">22</text>
<text x="132.7" y="49.3">19</text>
<text x="132.7" y="51.8">21</text>
<text x="141.6" y="49.3">20</text>
<text x="141.6" y="51.8">22</text>
<text x="78.1" y="54.4">23</text>
<text x="78.1" y="56.9">25</text>
<text x="78.1" y="59.4">27</text>
<text x="87" y="54.4">24</text>
<text x="87" y="56.9">26</text>
<text x="87" y="59.4">28</text>
<text x="132.7" y="54.4">23</text>
<text x="132.7" y="56.9">25</text>
<text x="132.7" y="59.4">27</text>
<text x="141.6" y="54.4">24</text>
<text x="141.6" y="56.9">26</text>
<text x="141.6" y="59.4">28</text>
<text x="78.1" y="62">29</text>
<text x="78.1" y="64.5">31</text>
<text x="87" y="62">30</text>
<text x="87" y="64.5">32</text>
<text x="132.7" y="62">29</text>
<text x="132.7" y="64.5">31</text>
<text x="141.6" y="62">30</text>
<text x="141.6" y="64.5">32</text>
<text x="78.1" y="67.1">33</text>
<text x="78.1" y="69.6">35</text>
<text x="87" y="67.1">34</text>
<text x="87" y="69.6">36</text>
<text x="132.7" y="67.1">33</text>
<text x="132.7" y="69.6">35</text>
<text x="141.6" y="67.1">34</text>
<text x="141.6" y="69.6">36</text>
<text x="78.1" y="72.1">37</text>
<text x="78.1" y="74.7">39</text>
<text x="87" y="72.1">38</text>
<text x="87" y="74.7">40</text>
<text x="132.7" y="72.1">37</text>
<text x="132.7" y="74.7">39</text>
<text x="141.6" y="72.1">38</text>
<text x="141.6" y="74.7">40</text>
<text x="78.1" y="93.7">38</text>
<text x="78.1" y="91.2">40</text>
<text x="87" y="93.7">37</text>
<text x="87" y="91.2">39</text>
<text x="139" y="93.7">38</text>
<text x="139" y="91.2">40</text>
<text x="147.9" y="93.7">37</text>
<text x="147.9" y="91.2">39</text>
<text x="78.1" y="101.3">32</text>
<text x="78.1" y="98.8">34</text>
<text x="78.1" y="96.3">36</text>
<text x="87" y="101.3">31</text>
<text x="87" y="98.8">33</text>
<text x="87" y="96.3">35</text>
<text x="139" y="101.3">32</text>
<text x="139" y="98.8">34</text>
<text x="139" y="96.3">36</text>
<text x="147.9" y="101.3">31</text>
<text x="147.9" y="98.8">33</text>
<text x="147.9" y="96.3">35</text>
<text x="78.1" y="106.4">28</text>
<text x="78.1" y="103.9">30</text>
<text x="87" y="106.4">27</text>
<text x="87" y="103.9">29</text>
<text x="139" y="106.4">28</text>
<text x="139" y="103.9">30</text>
<text x="147.9" y="106.4">27</text>
<text x="147.9" y="103.9">29</text>
<text x="78.1" y="111.5">24</text>
<text x="78.1" y="109">26</text>
<text x="87" y="111.5">23</text>
<text x="87" y="109">25</text>
<text x="139" y="111.5">24</text>
<text x="139" y="109">26</text>
<text x="147.9" y="111.5">23</text>
<text x="147.9" y="109">25</text>
<text x="78.1" y="119.1">18</text>
<text x="78.1" y="116.6">20</text>
<text x="78.1" y="114">22</text>
<text x="87" y="119.1">17</text>
<text x="87" y="116.6">19</text>
<text x="87" y="114">21</text>
<text x="139" y="116.6">20</text>
<text x="139" y="114">22</text>
<text x="147.9" y="119.1">17</text>
<text x="147.9" y="116.6">19</text>
<text x="147.9" y="114">21</text>
<text x="78.1" y="124.2">14</text>
<text x="78.1" y="121.7">16</text>
<text x="87" y="124.2">13</text>
<text x="87" y="121.7">15</text>
<text x="139" y="124.2">14</text>
<text x="147.9" y="124.2">13</text>
<text x="147.9" y="121.7">15</text>
<text x="78.1" y="129.3">10</text>
<text x="78.1" y="126.7">12</text>
<text x="78.7" y="131.8">8</text>
<text x="87" y="126.7">11</text>
<text x="87.6" y="131.8">7</text>
<text x="87.6" y="129.3">9</text>
<text x="139" y="129.3">10</text>
<text x="139" y="126.7">12</text>
<text x="139.6" y="131.8">8</text>
<text x="147.9" y="126.7">11</text>
<text x="148.5" y="131.8">7</text>
<text x="148.5" y="129.3">9</text>
<text x="78.7" y="136.9">4</text>
<text x="78.7" y="134.4">6</text>
<text x="87.6" y="136.9">3</text>
<text x="87.6" y="134.4">5</text>
<text x="139.6" y="136.9">4</text>
<text x="139.6" y="134.4">6</text>
<text x="148.5" y="136.9">3</text>
<text x="148.5" y="134.4">5</text>
<text x="78.7" y="139.4">2</text>
<text x="87.6" y="139.4">1</text>
<text x="139.6" y="139.4">2</text>
<text x="148.5" y="139.4">1</text>
</g>
<g font-size="1.8" fill="#725600">
<text x="117.6" y="30.1">PHI1_e</text>
<text x="119.6" y="32.6">~{IORD}</text>
<text x="120.1" y="35.2">~{MRD}</text>
<text x="152.6" y="32.6">R/~{W}_e</text>
<text x="152.6" y="30.1">PHI2_e</text>
<text x="152.6" y="35.2">~{MWR}</text>
<text x="119.4" y="37.7">~{IOWR}</text>
<text x="152.6" y="47.9">~{RST}</text>
<text x="116.7" y="94.8">RXSTM</text>
<text x="165.3" y="94.8">TXSTM</text>
<text x="119.1" y="97.4">RX0</text>
<text x="119.1" y="99.9">RX1</text>
<text x="165.3" y="99.9">TX1</text>
<text x="165.3" y="97.4">TX0</text>
<text x="118" y="107.5">CLKS</text>
<text x="119" y="105">PH0</text>
<text x="119.3" y="102.5">SCL</text>
<text x="165.3" y="102.5">SDA</text>
<text x="165.3" y="107.5">CLKF</text>
<text x="165.3" y="105">~{PH0}</text>
<text x="116.9" y="110.1">~{BUSFREE}</text>
<text x="120.5" y="112.6">RES1</text>
<text x="164" y="112.6">RES0</text>
<text x="164" y="110.1">CLK1</text>
<text x="120.5" y="117.7">RES5</text>
<text x="120.5" y="115.2">RES3</text>
<text x="164" y="115.2">RES2</text>
<text x="164" y="117.7">RES4</text>
</g>
</svg>
